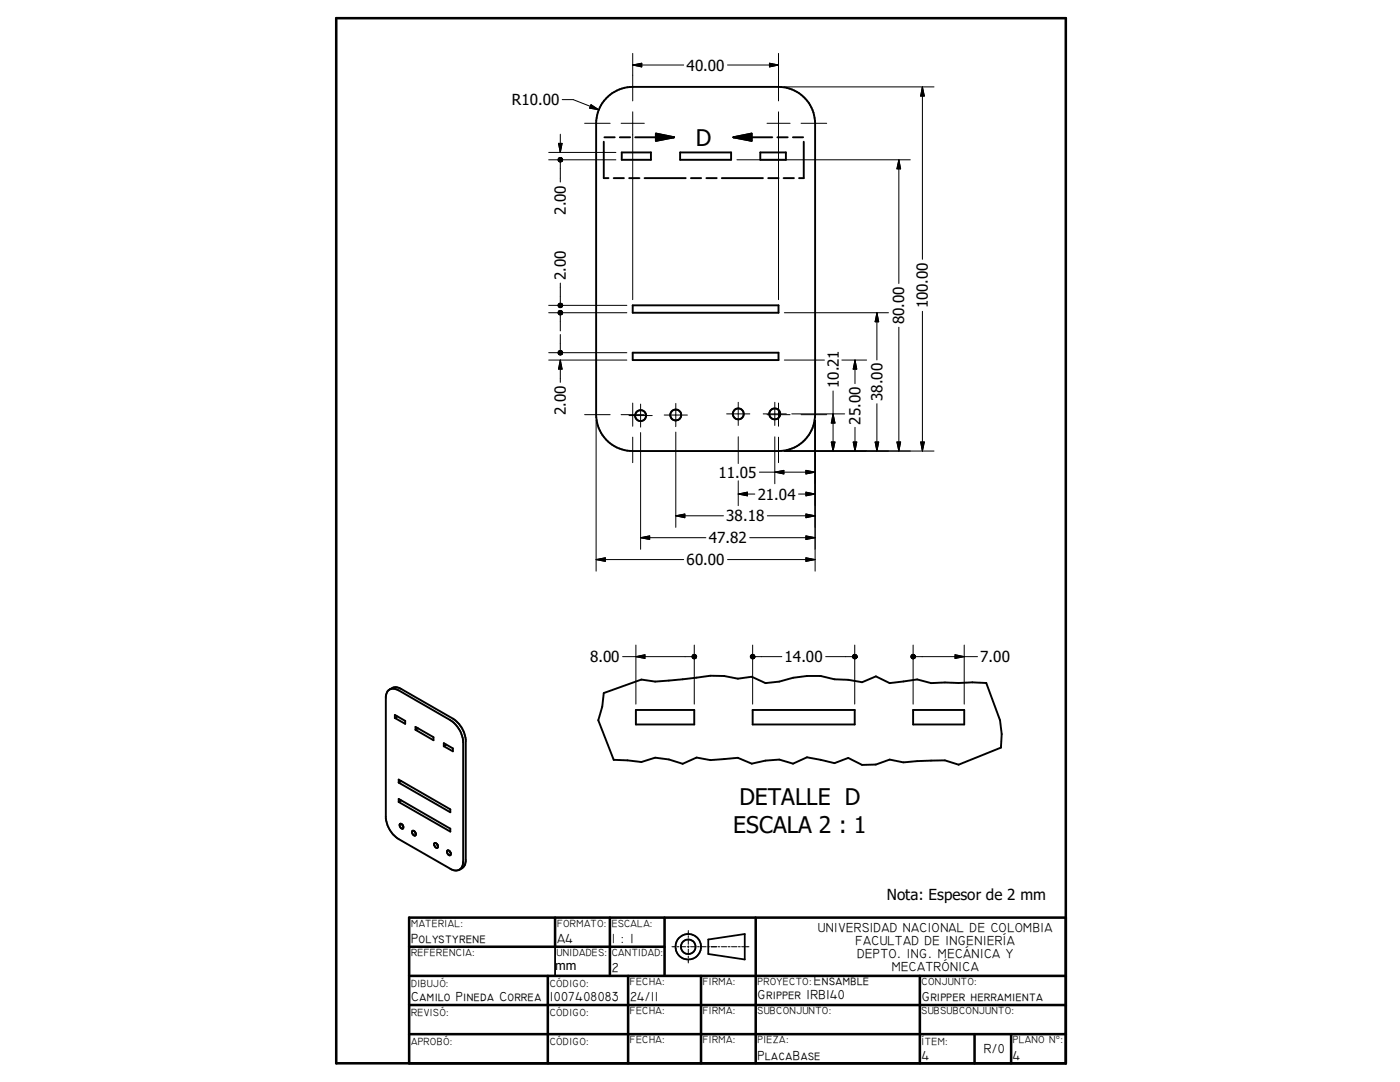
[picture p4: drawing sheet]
<svg xmlns="http://www.w3.org/2000/svg" width="279mm" height="216mm" viewBox="0 0 279 216" stroke-linecap="round" stroke-linejoin="round" font-family="sans-serif">
<g fill="none" stroke="#000" stroke-width=".38">
<path d="M120.9 19.7a7.3 7.3 0 0 1 5.4-2.4h29.1a7.3 7.3 0 0 1 7.3 7.3v58.1a7.3 7.3 0 0 1-7.3 7.3h-29.1a7.3 7.3 0 0 1-7.3-7.3v-58.1a7.2 7.2 0 0 1 1.9-4.9zM120.5 28.3v7.2h.9M120.6 27.4h2.1M122.5 35.5h2M123.7 27.4h2.1M124.1 30.4h5.8v1.5h-5.8zM125.6 35.5h2M126.8 27.4h7.7M128.6 35.5h8.3M130.9 26.7l3.6 .7-3.6 .7zM135.7 30.4h10.2v1.5h-10.2zM137.9 35.5h2"/>
<path d="M141 35.5h2M144 35.5h8.3M146.4 27.4h7.7M146.4 27.4l3.6-.7v1.4zM151.7 30.4h5.1v1.5h-5.1zM153.3 35.5h2.1M155.1 27.4h2.1M156.4 35.5h2M158.2 27.4h2.1M160.4 28.3v7.2h-.9M126.3 60.9h29.1v1.5h-29.1zM126.3 70.4h29.1v1.4h-29.1z"/>
<path d="M77.5 137.8a1.68 1.68 0 0 1 2.1 0l10.3 5.9a5.8 5.8 0 0 1 2.5 4.4v23.8a1.56 1.56 0 0 1-.7 1.6 1.56 1.56 0 0 1-1.8-.2l-10.3-5.9a5.7 5.7 0 0 1-2.6-4.1v-24.4zM77.7 137.6a1.89 1.89 0 0 1 2.4-.1l10.3 5.9a5.7 5.7 0 0 1 2.5 4.1v24.4a1.85 1.85 0 0 1-1.2 1.7M120.5 138.3l7.5-2.7 2.7 .4 5.5-.5 5.6-.7 2.7 .1 2.8 .5 2.7-.4 2.8 1.3 2.7-.3 2.8-.8 2.7-.3h2.8l2.7 .6 2.8 .1 2.8 .5 2.7-1.1 2.8 1.3 5.4-.7 2.8 .7 8.3-.1 2.7 .1 2.8 7.4 .3 2.8-.1 2.7-8.5 3.4-2.7-.9-5.6 .2-2.7 .2-2.7-.5-2.8 1h-2.7l-2.8-1.4-2.8 1.1-5.5-1.2-2.7 1.3-2.8-.8-2.7 .2-2.8 .6-2.7-1.2-5.5 .5-2.8-.5-2.8 1.2-2.7-.9-2.8-.3-2.7 .9-2.8-.4-2.7-.1-3.1-7.9 .8-2.7zM78.8 142.7l2.1 1.1v.6l-2.1-1.1zM79.3 143l-.5 .3M79.6 155.6l10.3 5.9v.6l-10.3-5.9zM79.6 159.4l10.3 6v.5l-10.3-5.9zM80.1 155.9l-.5 .3M80.1 159.7l-.5 .3M82.9 145l3.6 2.1v.6l-3.6-2.1zM83.4 145.3l-.5 .3M88.6 148.3l1.8 1v.6l-1.8-1z"/>
<path d="M89.1 148.6l-.5 .3M126.9 141.7h11.7v2.9h-11.7zM150.2 141.7h20.4v2.9h-20.4zM182.2 141.7h10.2v2.9h-10.2zM79.8 164.4a.62 .62 0 0 1 .6 .3 .62 .62 0 0 1 0 .7 .67 .67 0 0 1-.6-1zM80.3 164.6l.2 .3M82.3 165.8a.57 .57 0 0 1 .6 .3 .57 .57 0 0 1-.1 .6 .68 .68 0 0 1-.5-.9zM82.8 165.9l.1 .3M86.7 168.3a.56 .56 0 0 1 .6 .2 .56 .56 0 0 1-.1 .7 .69 .69 0 0 1-.5-.9zM87.2 168.4l.1 .2M87.3 168.6l.1 .1M89.8 169.9l.1 .3"/>
<path d="M89.9 170.1v.1M89.9 170.1a.35 .35 0 0 0-.3-.4 .35 .35 0 0 0-.4 .2 .54 .54 0 0 0 .2 .6 .54 .54 0 0 0 .5 .1v-.4"/>
<circle cx="127.8" cy="82.9" r="1.09"/>
<circle cx="134.9" cy="82.8" r="1.09"/>
<circle cx="147.3" cy="82.6" r="1.09"/>
<circle cx="154.6" cy="82.6" r="1.1"/>
</g>
<g fill="none" stroke="#000" stroke-width=".51">
<path d="M67.1 3.6h145.6v208.6h-145.6zM81.7 194.7h131M81.7 188.9h50.9M109.3 194.7v17.5M110.8 183.1v5.8M121.7 183.1v11.6M125.4 194.7v17.5M132.6 183.1v11.6M139.9 194.7v17.5M150.8 183.1v29.1M183.6 194.7v17.5M212.7 183.1h-131v29.1"/>
<path d="M81.7 200.5h131M81.7 206.4h131M194.5 206.4v5.8M201.8 206.4v5.8"/>
</g>
<g fill="none" stroke="#000" stroke-width=".36">
<path d="M110.8 188.9v5.8M141.4 187.5l7.2-1.1v5.1l-7.2-1.1z"/>
<circle cx="137.3" cy="188.9" r="2.55"/>
<circle cx="137.4" cy="188.9" r="1.45"/>
</g>
<g fill="none" stroke="#000" stroke-width=".2">
<path d="M112.2 19.9h2.2l5.1 2M126.3 13h10.1M126.3 13l1.8-.4v.8zM126.3 10.7v9.4M145.2 13h10.2M153.6 12.6l1.8 .4-1.8 .4zM155.4 10.7v9.4M156.5 17.3h29.9M184.1 17.3v34.4M184.1 17.3l.4 1.9h-.8zM109.5 31.9h13.4M109.5 30.4h13.4"/>
<path d="M111.5 28.6h.7l-.4 1.8zM111.8 26.8v3.6M111.8 32.3v4M116.7 24.6h5.1M118 20.9l1.5 1-1.8-.3zM124 24.6h4.6M126.3 22.3v37.5M147.1 31.9h34.6M153.1 24.6h4.6M155.4 22.3v37.5M159.9 24.6h5.1M179.4 31.9v24.7"/>
<path d="M179.4 31.9l.3 1.8h-.7zM111.8 56.5v4M109.5 71.8h15.6M109.5 62.4h15.6M109.5 70.4h15.6M109.5 60.9h15.6M111.8 71.8l.4 1.9h-.7zM111.8 62.9v3.1M111.8 66.7v3.2M111.8 71.8v4.5M156.5 71.8h8M156.5 62.4h20.8"/>
<path d="M166.3 78v12M168 71.8h4.9M170.6 71.8v4.7M170.6 71.8l.4 1.9h-.7zM175 62.4v9.4M175 62.4l.4 1.8h-.7zM179.4 65.3v24.7M184.1 62.1v27.9M116.7 82.7h5.1M119 83.9v30.1M124 82.7h4.6M125.5 82.9h4.7"/>
<path d="M126.3 80.4v4.7M126.3 87.2v5.1M127.8 80.6v4.6M127.8 86.3v23.3M132.6 82.8h4.6M134.9 80.5v4.6M134.9 86.2v19M145 82.6h4.6M147.3 80.3v4.6M147.3 87.2v5.3M147.3 95.9v5M147.3 98.6h3.3"/>
<path d="M147.3 98.6l1.9-.4v.7zM151.6 94.2h11.1M152.3 82.6h4.6M153.1 82.7h4.6M154.6 80.3v4.6M154.6 87.2v9.3M154.6 94.2l1.8-.3v.7zM155.4 80.4v4.7M155.4 87.2v5.1M156.5 90h29.9M158 82.6h10.6M159.4 98.6h3.3"/>
<path d="M159.9 82.7h5.1M160.8 93.9l1.9 .3-1.9 .4zM160.8 98.2l1.9 .4-1.9 .3zM162.7 83.9v30.1M165.9 88.2h.7l-.3 1.8zM166.3 82.6l.3 1.8h-.7zM170.3 88.2h.7l-.4 1.8zM170.6 85.3v4.7M174.7 88.2h.7l-.4 1.8zM175 80.6v9.4M179 88.2h.7l-.3 1.8zM183.7 88.2h.8l-.4 1.8z"/>
<path d="M119 111.7h17.4M119 111.7l1.8-.4v.7zM127.8 107.3h13.1M127.8 107.3l1.9-.4v.7zM134.9 102.9h9.5M134.9 102.9l1.8-.3v.7zM145.2 111.7h17.5M149.6 107.3h13.1M153.1 102.9h9.6M160.8 102.6l1.9 .3-1.9 .4zM160.8 106.9l1.9 .4-1.9 .3zM160.8 111.3l1.9 .4-1.9 .3z"/>
<path d="M124.3 131h13.8M126.9 131l1.8-.4v.8zM126.9 128.7v11.8M138.6 128.7v11.8M150.2 128.7v11.8M150.6 131h5.4M164.8 131h5.3M170.6 128.7v11.8M182.2 128.7v11.8M182.7 131h12.4M190.6 130.6l1.8 .4-1.8 .4zM192.4 128.7v11.8"/>
<path d="M134.1 188.9h.7M135.1 188.9h.4M135.8 188.9h1.1M137.2 188.9h.3M137.4 185.7v.7M137.4 186.7v.4M137.4 187.4v1M137.4 188.7v.4M137.4 189.4v1.1M137.4 190.8v.3M137.4 191.4v.7M137.8 188.9h1.1"/>
<path d="M139.2 188.9h.4M139.9 188.9h1M141.3 188.9h.3M141.9 188.9h1.1M143.3 188.9h.3M143.9 188.9h1.1M145.3 188.9h.4M146 188.9h1.1M147.4 188.9h.3M148 188.9h1.5"/>
</g>
<path d="M130.9 26.7l3.6 .7-3.6 .7zM146.4 27.4l3.6-.7v1.4z" fill="#000" stroke="#000" stroke-width=".38"/>
<g fill="#000" stroke="#000" stroke-width=".2">
<path d="M126.3 13l1.8-.4v.8zM153.6 12.6l1.8 .4-1.8 .4zM184.1 17.3l.4 1.9h-.8zM111.5 28.6h.7l-.4 1.8zM112.2 31.6l.1 .3zM112.1 31.5l.2 .4zM112 31.5l.3 .4zM111.8 31.4l.5 .5zM111.7 31.4l.6 .5zM111.6 31.5l.1-.1 .6 .5zM111.5 31.6l.1-.1 .7 .4zM111.5 31.6l.8 .3-.9-.2z"/>
<path d="M111.4 31.7l.9 .2-.9-.1zM111.4 31.8l.9 .1h-.9zM111.4 31.9h.9l-.9 .2zM111.4 32.1l.9-.2-.8 .3zM111.5 32.2l.8-.3-.7 .4zM111.6 32.3l.7-.4-.6 .4zM111.7 32.3l.6-.4zM112.3 31.9l-.5 .4zM112.3 31.9l-.3 .4zM112.3 31.9l-.2 .3zM112.3 31.9l-.1 .2zM112.3 31.9v.1z"/>
<path d="M118 20.9l1.5 1-1.8-.3zM179.4 31.9l.3 1.8h-.7zM111.8 71.8l.4 1.9h-.7zM112.2 70.1l.1 .3zM112.1 70l.2 .4zM112 70l.3 .4zM111.8 69.9l.5 .5zM111.7 69.9l.6 .5zM111.6 70l.1-.1 .6 .5zM111.5 70.1l.1-.1 .7 .4zM111.5 70.1l.8 .3-.9-.2zM111.4 70.2l.9 .2-.9-.1z"/>
<path d="M111.4 70.3l.9 .1-.9 .1zM111.4 70.5l.9-.1-.9 .2zM111.4 70.6l.9-.2-.8 .3zM111.5 70.7l.8-.3-.7 .4zM111.6 70.8l.7-.4-.6 .4zM111.7 70.8l.6-.4zM112.3 70.4l-.5 .4zM112.3 70.4l-.3 .4zM112.3 70.4l-.2 .3zM112.3 70.4l-.1 .3zM112.3 70.4v.1zM112.2 62.2l.1 .2z"/>
<path d="M112.1 62.1l.2 .3zM112 62l.3 .4zM111.8 61.9l.5 .5zM111.7 61.9l.6 .5zM111.6 62l.1-.1 .6 .5zM111.5 62.1l.1-.1 .7 .4zM111.5 62.1l.8 .3-.9-.2zM111.4 62.2l.9 .2-.9-.1zM111.4 62.3l.9 .1-.9 .1zM111.4 62.5l.9-.1-.9 .2zM111.4 62.6l.9-.2-.8 .3zM111.5 62.7l.8-.3-.7 .4z"/>
<path d="M111.6 62.8l.7-.4-.6 .4zM111.7 62.8l.6-.4zM112.3 62.4l-.5 .4zM112.3 62.4l-.3 .4zM112.3 62.4l-.2 .4zM112.3 62.4l-.1 .3zM112.3 62.4v.1zM112.2 60.7l.1 .2zM112.1 60.6l.2 .3zM112 60.5l.3 .4zM111.8 60.5l.5 .4zM111.7 60.5l.6 .4z"/>
<path d="M111.6 60.5h.1l.6 .4zM111.5 60.6l.1-.1 .7 .4zM111.5 60.6l.8 .3-.9-.1zM111.4 60.8l.9 .1h-.9zM111.4 60.9h.9l-.9 .1zM111.4 61l.9-.1-.9 .2zM111.4 61.1l.9-.2-.8 .4zM111.5 61.3l.8-.4-.7 .4zM111.6 61.3l.7-.4-.6 .5zM111.7 61.4l.6-.5zM112.3 60.9l-.5 .5zM112.3 60.9l-.3 .5z"/>
<path d="M112.3 60.9l-.2 .4zM112.3 60.9l-.1 .3zM112.3 60.9v.2zM170.6 71.8l.4 1.9h-.7zM175 62.4l.4 1.8h-.7zM147.3 98.6l1.9-.4v.7zM154.6 94.2l1.8-.3v.7zM160.8 93.9l1.9 .3-1.9 .4zM160.8 98.2l1.9 .4-1.9 .3zM165.9 88.2h.7l-.3 1.8zM166.3 82.6l.3 1.8h-.7zM170.3 88.2h.7l-.4 1.8z"/>
<path d="M174.7 88.2h.7l-.4 1.8zM179 88.2h.7l-.3 1.8zM183.7 88.2h.8l-.4 1.8zM119 111.7l1.8-.4v.7zM127.8 107.3l1.9-.4v.7zM134.9 102.9l1.8-.3v.7zM160.8 102.6l1.9 .3-1.9 .4zM160.8 106.9l1.9 .4-1.9 .3zM160.8 111.3l1.9 .4-1.9 .3zM126.9 131l1.8-.4v.8zM138.9 130.8l.1 .2zM138.8 130.7l.2 .3z"/>
<path d="M138.7 130.6l.3 .4zM138.6 130.6l.4 .4zM138.5 130.6l.5 .4zM138.3 130.6h.2l.5 .4zM138.2 130.7l.1-.1 .7 .4zM138.2 130.7l.8 .3-.9-.2zM138.1 130.8l.9 .2h-.9zM138.1 131h.9l-.9 .1zM138.1 131.1l.9-.1-.9 .2zM138.1 131.2l.9-.2-.8 .3zM138.2 131.3l.8-.3-.7 .4zM138.3 131.4l.7-.4-.5 .5z"/>
<path d="M138.5 131.5l.5-.5zM139 131l-.4 .5zM139 131l-.3 .4zM139 131l-.2 .4zM139 131l-.1 .3zM139 131v.2zM150.6 130.8v.2zM150.5 130.7l.1 .3zM150.4 130.6l.2 .4zM150.2 130.6l.4 .4zM150.1 130.6l.5 .4zM150 130.6h.1l.5 .4z"/>
<path d="M149.9 130.7l.1-.1 .6 .4zM149.8 130.8l.1-.1 .7 .3zM149.8 130.8l.8 .2h-.9zM149.7 131h.9l-.9 .1zM149.7 131.1l.9-.1-.8 .2zM149.8 131.2l.8-.2-.7 .3zM149.9 131.3l.7-.3-.6 .4zM150 131.4l.6-.4-.5 .5zM150.1 131.5l.5-.5zM150.6 131l-.4 .5zM150.6 131l-.2 .4zM150.6 131l-.1 .4z"/>
<path d="M150.6 131v.3zM150.6 131v.2zM171 130.8v.2zM170.9 130.7l.1 .3zM170.7 130.6l.3 .4zM170.6 130.6l.4 .4zM170.5 130.6l.5 .4zM170.4 130.6h.1l.5 .4zM170.2 130.7l.2-.1 .6 .4zM170.2 130.7l.8 .3-.8-.2zM170.2 130.8l.8 .2h-.9zM170.1 131h.9l-.9 .1z"/>
<path d="M170.1 131.1l.9-.1-.8 .2zM170.2 131.2l.8-.2-.8 .3zM170.2 131.3l.8-.3-.6 .4zM170.4 131.4l.6-.4-.5 .5zM170.5 131.5l.5-.5zM171 131l-.4 .5zM171 131l-.3 .4zM171 131l-.1 .4zM171 131v.3zM171 131v.2zM182.6 130.8l.1 .2zM182.5 130.7l.2 .3z"/>
<path d="M182.4 130.6l.3 .4zM182.3 130.6l.4 .4zM182.1 130.6l.6 .4zM182 130.6h.1l.6 .4zM181.9 130.7l.1-.1 .7 .4zM181.9 130.7l.8 .3-.9-.2zM181.8 130.8l.9 .2h-.9zM181.8 131h.9l-.9 .1zM181.8 131.1l.9-.1-.9 .2zM181.8 131.2l.9-.2-.8 .3zM181.9 131.3l.8-.3-.7 .4zM182 131.4l.7-.4-.6 .5z"/>
<path d="M182.1 131.5l.6-.5zM182.7 131l-.4 .5zM182.7 131l-.3 .4zM182.7 131l-.2 .4zM182.7 131l-.1 .3zM182.7 131v.2zM190.6 130.6l1.8 .4-1.8 .4z"/>
</g>
<g font-size="4.6">
<text x="138.9" y="29.1">D</text>
<text x="147.6" y="160.7">DETALLE D</text>
<text x="146.3" y="166.1">ESCALA 2 : 1</text>
</g>
<g font-size="3">
<text x="137" y="14.1">40.00</text>
<text x="102.2" y="21">R10.00</text>
<text x="112.9" y="42.8" transform="rotate(-90 112.9 42.8)">2.00</text>
<text x="112.9" y="55.9" transform="rotate(-90 112.9 55.9)">2.00</text>
<text x="180.5" y="64.7" transform="rotate(-90 180.5 64.7)">80.00</text>
<text x="185.2" y="61.6" transform="rotate(-90 185.2 61.6)">100.00</text>
<text x="167.4" y="77.5" transform="rotate(-90 167.4 77.5)">10.21</text>
<text x="112.9" y="82.8" transform="rotate(-90 112.9 82.8)">2.00</text>
<text x="176.1" y="80" transform="rotate(-90 176.1 80)">38.00</text>
<text x="171.7" y="84.7" transform="rotate(-90 171.7 84.7)">25.00</text>
<text x="143.4" y="95.3">11.05</text>
<text x="151.2" y="99.7">21.04</text>
<text x="145" y="104.1">38.18</text>
<text x="137" y="112.7">60.00</text>
<text x="141.4" y="108.4">47.82</text>
<text x="117.8" y="132.1">8.00</text>
<text x="156.6" y="132.1">14.00</text>
<text x="195.6" y="132.1">7.00</text>
<text x="177" y="179.6">Nota: Espesor de 2 mm</text>
</g>
<g font-size="2.7">
<text x="82" y="188.2">Polystyrene</text>
<text x="111.2" y="188.2">A4</text>
<text x="122.1" y="188.2">1 : 1</text>
</g>
<g font-size="2.6">
<text x="163.2" y="185.9">UNIVERSIDAD NACIONAL DE COLOMBIA</text>
<text x="170.7" y="188.5">FACULTAD DE INGENIERÍA</text>
<text x="171.1" y="191.1">DEPTO. ING. MECÁNICA Y</text>
<text x="122.1" y="194">2</text>
<text x="162.4" y="196.6">Ensamble</text>
<text x="178" y="193.7">MECATRÓNICA</text>
<text x="82" y="199.8">Camilo Pineda Correa</text>
<text x="109.7" y="199.8">1007408083</text>
<text x="125.7" y="199.8">24/11</text>
<text x="151.2" y="199.4">Gripper IRB140</text>
<text x="183.9" y="199.8">Gripper herramienta</text>
<text x="151.2" y="211.4">PlacaBase</text>
<text x="183.9" y="211.4">4</text>
<text x="196.3" y="210.2">R/0</text>
<text x="202.1" y="211.4">4</text>
</g>
<text font-size="2.5" x="110.8" y="193.5">mm</text>
<g font-size="2.1">
<text x="82" y="184.9">MATERIAL:</text>
<text x="111.2" y="184.9">FORMATO:</text>
<text x="122.1" y="184.9">ESCALA:</text>
<text x="82" y="190.7">REFERENCIA:</text>
<text x="111" y="190.8">UNIDADES:</text>
<text x="122.1" y="190.7">CANTIDAD:</text>
<text x="82" y="197">DIBUJÓ:</text>
<text x="109.7" y="197">CÓDIGO:</text>
<text x="125.7" y="196.5">FECHA:</text>
<text x="140.2" y="196.5">FIRMA:</text>
<text x="151.2" y="196.5">PROYECTO:</text>
<text x="183.9" y="196.5">CONJUNTO:</text>
<text x="82" y="202.8">REVISÓ:</text>
<text x="109.7" y="202.8">CÓDIGO:</text>
<text x="125.7" y="202.4">FECHA:</text>
<text x="140.2" y="202.4">FIRMA:</text>
<text x="151.2" y="202.4">SUBCONJUNTO:</text>
<text x="183.9" y="202.4">SUBSUBCONJUNTO:</text>
<text x="82" y="208.6">APROBÓ:</text>
<text x="109.7" y="208.6">CÓDIGO:</text>
<text x="125.7" y="208.2">FECHA:</text>
<text x="140.2" y="208.2">FIRMA:</text>
<text x="151.2" y="208.2">PIEZA:</text>
<text x="183.9" y="208.6">ÍTEM:</text>
<text x="202.1" y="208.2">PLANO N°:</text>
</g>
</svg>
